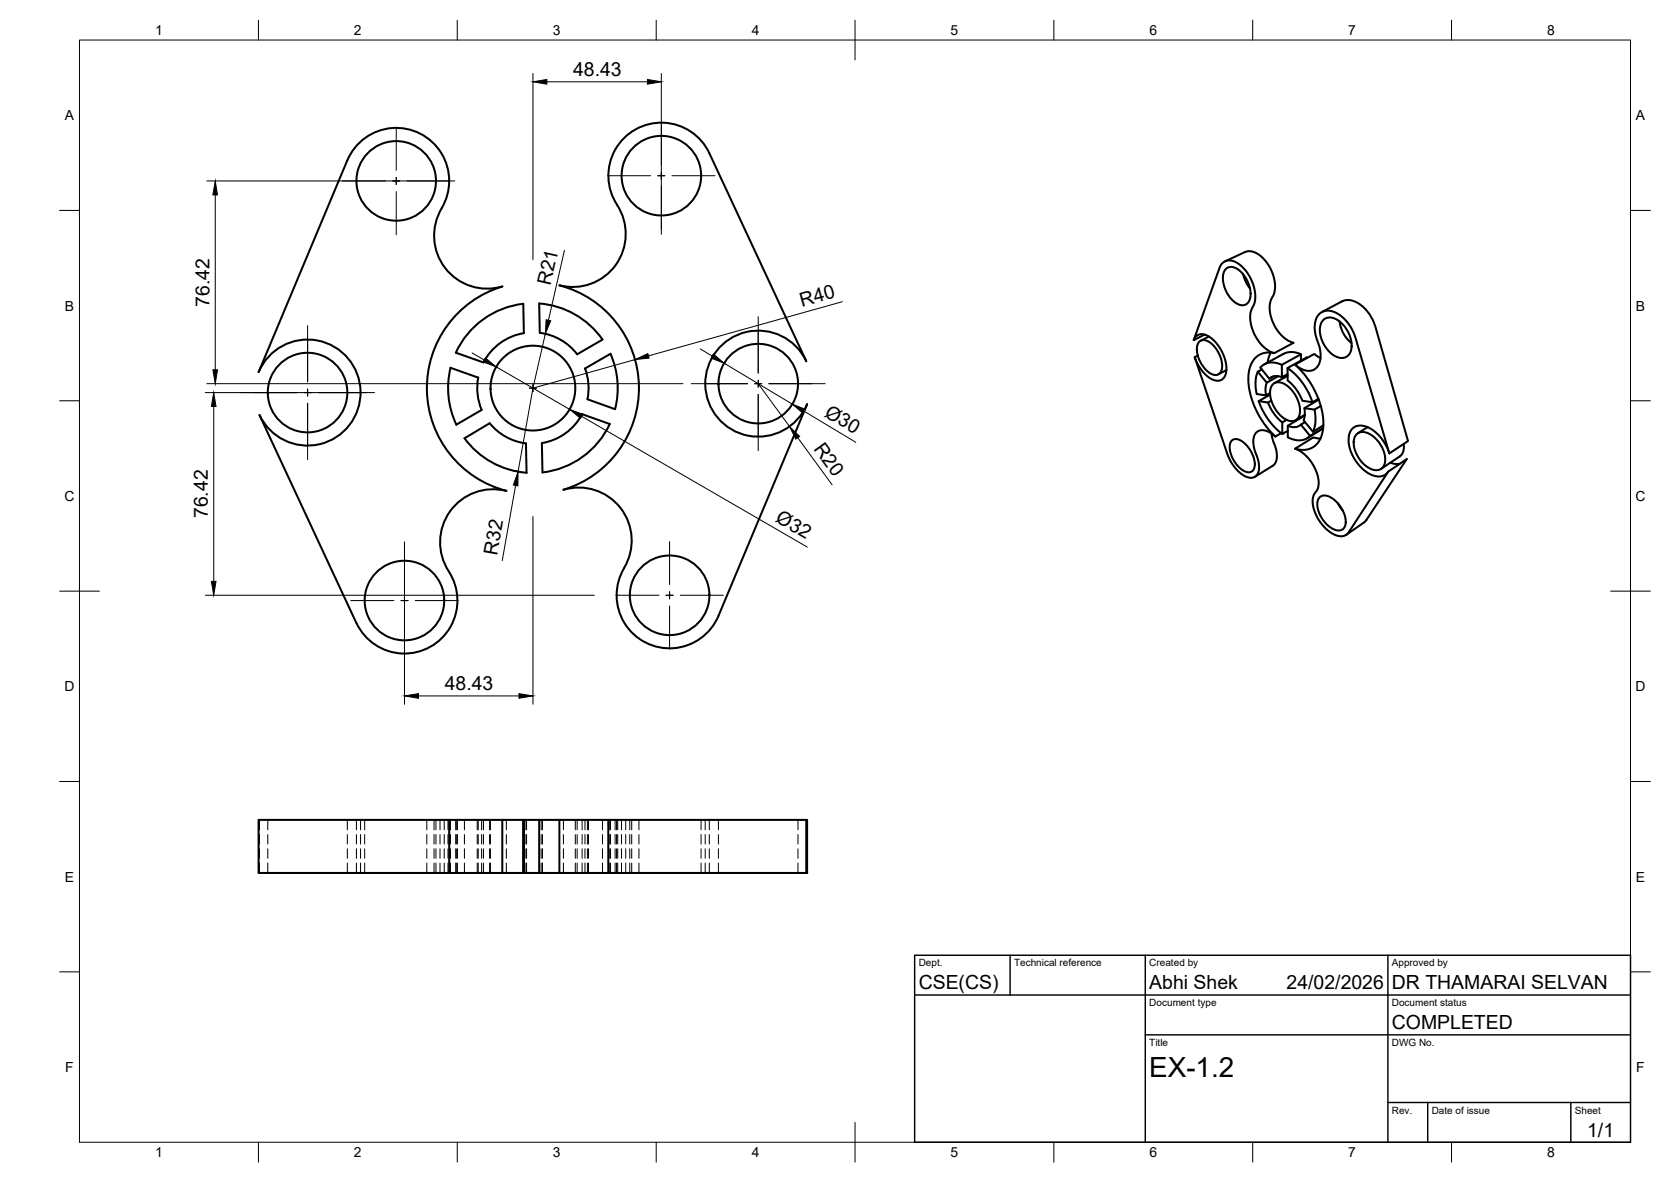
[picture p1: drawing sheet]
<svg xmlns="http://www.w3.org/2000/svg" width="420mm" height="297mm" viewBox="0 0 420 297" stroke-linecap="round" stroke-linejoin="round" font-family="sans-serif">
<!-- layer: Visible -->
<g fill="none" stroke="#000" stroke-width=".51">
<path d="M87.3 40.3l-22.3 53.2M87.3 40.3a13.3 13.3 0 0 1 18.3-6.7 13.3 13.3 0 0 1 5.4 18.7M111.1 52.3a13.3 13.3 0 0 0 .9 15.1 13.3 13.3 0 0 0 14.3 4.6M126.3 72a26.7 26.7 0 0 0-19 26.1 26.7 26.7 0 0 0 20 25.2M135.6 76.3a21.3 21.3 0 0 1 15.9 9l-6.4 3.7a13.9 13.9 0 0 0-9.4-5.3zM308 65.7l5.1-2.4a4.8 4.8 0 0 1 5.2 2.4 9.2 9.2 0 0 1 1.8 8.6 7.3 7.3 0 0 0 .4 7.6 8.2 8.2 0 0 0 4.8 4.2l-4.9 2.6a9.7 9.7 0 0 1-6-8 5.9 5.9 0 0 1 1-4.4 10.2 10.2 0 0 0-4.9-10.5 2.65 2.65 0 0 0-3.9 1.5l-6.5 18.2 2.8-1.4M308.1 67.7a2.36 2.36 0 0 1 3.5 .2 7.5 7.5 0 0 1 2.6 7.6 2.11 2.11 0 0 1-3.5 .6 7.3 7.3 0 0 1-2.8-8.1zM312.6 68.9l.8 2.2 .9 1.4M332.4 78.4l5-2.7a5.3 5.3 0 0 1 6 2.1l1.6 2.3 .8 2.1 8.2 28.6-4.7 3.1-8.5-29a9.4 9.4 0 0 0-6.6-6.8 3.4 3.4 0 0 0-3.6 3.8 13.4 13.4 0 0 0 1.2 5.3 5.2 5.2 0 0 1-1.1 5.5 3.8 3.8 0 0 1-4.6-.7l-.5-.4M65 93.5a13.3 13.3 0 0 1 20.3-5.5 13.3 13.3 0 0 1 .4 21 13.3 13.3 0 0 1-20.4-4.7l24.3 52.3M118.8 82.6a21.3 21.3 0 0 1 12.8-6.3l.1 7.4a14 14 0 0 0-10.1 7.4l-7-2.5a22.1 22.1 0 0 1 4.2-6zM120.2 94.9l-6.9-2.5a21.3 21.3 0 0 0 1.4 14.3l6.4-3.7"/>
<path d="M120.2 94.9a14 14 0 0 0 .9 8.1M147.1 92.6l6.4-3.7a21.3 21.3 0 0 1 1.2 13.9l-7-2.5a14 14 0 0 0-.6-7.7zM300.1 85.5a2.31 2.31 0 0 1 3.8-1 9.8 9.8 0 0 1 4.2 9.7 2.3 2.3 0 0 1-3.7 1 10.2 10.2 0 0 1-4-5.4l.8-.4M300.4 89.8l8.2 24.2a8.9 8.9 0 0 0 5.6 6.1 2.17 2.17 0 0 0 2.4-2.7 11.4 11.4 0 0 0-1.2-4.3 4.3 4.3 0 0 1 .8-4.7 3.6 3.6 0 0 1 4 .9l.5 .4M301.5 85.9a2.19 2.19 0 0 1 3.1 .4 7.1 7.1 0 0 1 2.4 7 1.73 1.73 0 0 1-2.7 .5 7.3 7.3 0 0 1-3.1-7.3zM304 84.6l-2.1 1M308.4 93l-2.1 1.1M316.3 93.4a9.2 9.2 0 0 0-.3 5.6l2.3 .4M317.3 92.8l-1 .6 2.2 2.8 2.9-1.7M318.5 96.2l-.3 1.4 .1 1.8 1-.6M319.4 99.2l-2.9 1.6 2.3 .4M319.5 88.6l-.8 2.5"/>
<path d="M320.3 96.4a3.2 3.2 0 0 1 3.9 1 7.3 7.3 0 0 1 2.4 7.4 2.41 2.41 0 0 1-3.9 .2 8 8 0 0 1-3.2-7.5zM320.4 88.7a5.1 5.1 0 0 0-6.4 4.8 20.3 20.3 0 0 0 6.7 16.2l1.4-.9M322.3 91.7v3.1l1.4-.8M322.3 94.8a2.81 2.81 0 0 0-3.1 .4M323 94.4l-.1 .5M323.7 92.5a17.4 17.4 0 0 1 6.3 8.6M323.8 94.4l-3.4 1.9M327.1 90.6v-1.6l-4.8 2.7a4.4 4.4 0 0 0-5.4 .7l2.3 2.8 1-.6M327.1 89a4.9 4.9 0 0 0-4.4-.1l-4.8 2.6M328.7 89.9l-.1-.1-4.9 2.7 .1 3.1a11.5 11.5 0 0 1 3.7 5.1l2.5 .4 1.5-.9M332 90l-1.5-1.1-4.9 2.7a21 21 0 0 1 7.1 15.8 5.5 5.5 0 0 1-4.2 5.6h-1.7l-1.2-.2M332.8 80.4a3.1 3.1 0 0 1 4 .4 7.5 7.5 0 0 1 2.8 7.6 2.68 2.68 0 0 1-4.3 .8 7.6 7.6 0 0 1-3.2-7.8z"/>
<path d="M336.8 80.8a7.9 7.9 0 0 0 3 5.4M123.1 106.4a14 14 0 0 0 9.1 5l.2 7.4a21.3 21.3 0 0 1-15.6-8.7l6.3-3.7M146.4 104.1l6.9 2.4a21.3 21.3 0 0 1-16.9 12.2l-.2-7.3M146.4 104.1a14 14 0 0 1-10.1 7.2M309.8 110.7a2.46 2.46 0 0 1 3.1 .7 7.1 7.1 0 0 1 2.5 6.3 1.71 1.71 0 0 1-3 .4 7.2 7.2 0 0 1-3.1-6.7zM316.5 100.8a17.9 17.9 0 0 0 5.9 8.3M319.7 100.7l-.9 .5a12.1 12.1 0 0 0 3.6 5l1.1-.7M319.7 109l.3 1.5a7.2 7.2 0 0 1 .7 5.8l-.7 .8-4.4 2.7M322.4 106.2v2.9l1.4-.8M327.1 104.8l-.1 .3M327.1 106.7a2.84 2.84 0 0 1-3.3 .3M328 102.6l2.5 .3"/>
<path d="M328.1 104.4l-4.3 2.6v2.9a4.7 4.7 0 0 0 5.6-.4l3.3-2M328.1 104.2l-2.3 1.4M328.1 106.1l-1 .6 2.3 2.8M331.6 100.4l-3.6 2.2 .1 1.6-.3 1.4 2.3 2.9 2.6-1.6M332 110.2l-1.8-.3-4.6 2.9a9.9 9.9 0 0 1 5.9 9.4l-.3 .8a4.8 4.8 0 0 0-.5 5.8 9.5 9.5 0 0 0 6.1 5.9h1.1l1-.6 10.2-15.6M332.1 102l-1.6 .9a8.9 8.9 0 0 1-.4 5.6M332.7 107.7l-4 2.4M341.1 109.2a2.89 2.89 0 0 1 3.8 .2 7.1 7.1 0 0 1 3.1 7.6 2.49 2.49 0 0 1-3.9 .5 7.5 7.5 0 0 1-3.6-7.3zM343.8 107.3v.1M343.9 107.3l-2.5 1.6M349.3 113.9a9.8 9.8 0 0 0-6.8-6.9 3 3 0 0 0-3.4 3.3 10.2 10.2 0 0 0 6.9 9.4 2.9 2.9 0 0 0 3.1-1.2l4.6-3.1-10.1 15.3-.6 .6-4.5 3.1M349.6 116.3l1 .3h1.3"/>
<path d="M353 111.6a3.2 3.2 0 0 1-1.1 3.1l-4.6 3.1M127.3 123.4a13.4 13.4 0 0 0-14.5 5.7 13.4 13.4 0 0 0 .7 15.6 13.3 13.3 0 0 1-5.9 18.1 13.3 13.3 0 0 1-18-6.3M331.8 125a2.64 2.64 0 0 1 3.5 .4 6.9 6.9 0 0 1 2.8 7 2.02 2.02 0 0 1-3 .5 7.5 7.5 0 0 1-3.8-7zM336.4 126.5l1.2 1.8M156.9 142.7a13.3 13.3 0 0 0-.9-15 13.3 13.3 0 0 0-14.3-4.6 26.7 26.7 0 0 0 18.9-26.1 26.7 26.7 0 0 0-19.9-25.3 13.4 13.4 0 0 0 14.5-5.7 13.4 13.4 0 0 0-.7-15.6 13.3 13.3 0 0 1 5.9-18.2 13.3 13.3 0 0 1 18 6.3l24.3 52.3a13.3 13.3 0 0 0-20.4-4.7 13.3 13.3 0 0 0 .4 21 13.3 13.3 0 0 0 20.2-5.5l-22.2 53.2a13.3 13.3 0 0 1-18.4 6.7 13.3 13.3 0 0 1-5.3-18.8M112.9 206v13.4M126.3 206h5.3M126.3 219.4h5.3M126.3 206h-61.3v13.4h61.3M126.3 206v13.4M131.6 206h.1v13.4h-.1zM131.7 219.4h3.9"/>
<path d="M131.7 206h3.9M140.7 206h-5.1v13.4h5.1M153 206v13.4M202.7 206h.2v13.4h-.2zM202.7 206h-62v13.4h62"/>
<circle cx="99.6" cy="45.5" r="10"/>
<circle cx="166.3" cy="44.1" r="10"/>
<circle cx="77.3" cy="98.7" r="10"/>
<circle cx="134" cy="97.5" r="10.7"/>
<circle cx="190.7" cy="96.4" r="10"/>
<circle cx="101.7" cy="150.9" r="10"/>
<circle cx="168.4" cy="149.6" r="10"/>
</g>
<!-- layer: Hidden -->
<g fill="none" stroke="#000" stroke-width=".25">
<path d="M65.2 206v2.5M65.2 209.7v2.4M65.2 213.3v2.4M65.2 216.9v2.5M67.3 206v2.5M67.3 209.7v2.4M67.3 213.3v2.4M67.3 216.9v2.5M87.3 206v2.5M87.3 209.7v2.4M87.3 213.3v2.4M87.3 216.9v2.5"/>
<path d="M89.6 206v2.5M89.6 209.7v2.4M89.6 213.3v2.4M89.6 216.9v2.5M90.7 206v2.5M90.7 209.7v2.4M90.7 213.3v2.4M90.7 216.9v2.5M91.7 206v2.5M91.7 209.7v2.4M91.7 213.3v2.4M91.7 216.9v2.5"/>
<path d="M107.3 206v2.5M107.3 209.7v2.4M107.3 213.3v2.4M107.3 216.9v2.5M109.1 206v2.5M109.1 209.7v2.4M109.1 213.3v2.4M109.1 216.9v2.5M109.6 206v2.5M109.6 209.7v2.4M109.6 213.3v2.4M109.6 216.9v2.5"/>
<path d="M110.6 206v2.5M110.6 209.7v2.4M110.6 213.3v2.4M110.6 216.9v2.5M111.7 206v2.5M111.7 209.7v2.4M111.7 213.3v2.4M111.7 216.9v2.5M112.6 206v2.5M112.6 209.7v2.4M112.6 213.3v2.4M112.6 216.9v2.5"/>
<path d="M113.3 206v2.5M113.3 209.7v2.4M113.3 213.3v2.4M113.3 216.9v2.5M114.6 206v2.5M114.6 209.7v2.4M114.6 213.3v2.4M114.6 216.9v2.5M114.7 206v2.5M114.7 209.7v2.4M114.7 213.3v2.4M114.7 216.9v2.5"/>
<path d="M115 206v2.5M115 209.7v2.4M115 213.3v2.4M115 216.9v2.5M116.8 206v2.5M116.8 209.7v2.4M116.8 213.3v2.4M116.8 216.9v2.5M120 206v2.5M120 209.7v2.4M120 213.3v2.4M120 216.9v2.5"/>
<path d="M120.2 206v2.5M120.2 209.7v2.4M120.2 213.3v2.4M120.2 216.9v2.5M121.1 206v2.5M121.1 209.7v2.4M121.1 213.3v2.4M121.1 216.9v2.5M121.6 206v2.5M121.6 209.7v2.4M121.6 213.3v2.4M121.6 216.9v2.5"/>
<path d="M123.1 206v2.5M123.1 209.7v2.4M123.1 213.3v2.4M123.1 216.9v2.5M123.3 206v2.5M123.3 209.7v2.4M123.3 213.3v2.4M123.3 216.9v2.5M127.3 206v2.5M127.3 209.7v2.4M127.3 213.3v2.4M127.3 216.9v2.5"/>
<path d="M132.2 206v2.5M132.2 209.7v2.4M132.2 213.3v2.4M132.2 216.9v2.5M132.4 206v2.5M132.4 209.7v2.4M132.4 213.3v2.4M132.4 216.9v2.5M135.7 206v2.5M135.7 209.7v2.4M135.7 213.3v2.4M135.7 216.9v2.5"/>
<path d="M136.2 206v2.5M136.2 209.7v2.4M136.2 213.3v2.4M136.2 216.9v2.5M136.4 206v2.5M136.4 209.7v2.4M136.4 213.3v2.4M136.4 216.9v2.5M141.7 206v2.5M141.7 209.7v2.4M141.7 213.3v2.4M141.7 216.9v2.5"/>
<path d="M144.7 206v2.5M144.7 209.7v2.4M144.7 213.3v2.4M144.7 216.9v2.5M145.1 206v2.5M145.1 209.7v2.4M145.1 213.3v2.4M145.1 216.9v2.5M146.4 206v2.5M146.4 209.7v2.4M146.4 213.3v2.4M146.4 216.9v2.5"/>
<path d="M147.1 206v2.5M147.1 209.7v2.4M147.1 213.3v2.4M147.1 216.9v2.5M147.7 206v2.5M147.7 209.7v2.4M147.7 213.3v2.4M147.7 216.9v2.5M148 206v2.5M148 209.7v2.4M148 213.3v2.4M148 216.9v2.5"/>
<path d="M151.5 206v2.5M151.5 209.7v2.4M151.5 213.3v2.4M151.5 216.9v2.5M153.3 206v2.5M153.3 209.7v2.4M153.3 213.3v2.4M153.3 216.9v2.5M153.5 206v2.5M153.5 209.7v2.4M153.5 213.3v2.4M153.5 216.9v2.5"/>
<path d="M154.7 206v2.5M154.7 209.7v2.4M154.7 213.3v2.4M154.7 216.9v2.5M155 206v2.5M155 209.7v2.4M155 213.3v2.4M155 216.9v2.5M155.3 206v2.5M155.3 209.7v2.4M155.3 213.3v2.4M155.3 216.9v2.5"/>
<path d="M156.3 206v2.5M156.3 209.7v2.4M156.3 213.3v2.4M156.3 216.9v2.5M157.3 206v2.5M157.3 209.7v2.4M157.3 213.3v2.4M157.3 216.9v2.5M158.3 206v2.5M158.3 209.7v2.4M158.3 213.3v2.4M158.3 216.9v2.5"/>
<path d="M158.8 206v2.5M158.8 209.7v2.4M158.8 213.3v2.4M158.8 216.9v2.5M160.7 206v2.5M160.7 209.7v2.4M160.7 213.3v2.4M160.7 216.9v2.5M176.3 206v2.5M176.3 209.7v2.4M176.3 213.3v2.4M176.3 216.9v2.5"/>
<path d="M177.3 206v2.5M177.3 209.7v2.4M177.3 213.3v2.4M177.3 216.9v2.5M178.4 206v2.5M178.4 209.7v2.4M178.4 213.3v2.4M178.4 216.9v2.5M180.6 206v2.5M180.6 209.7v2.4M180.6 213.3v2.4M180.6 216.9v2.5"/>
<path d="M200.6 206v2.5M200.6 209.7v2.4M200.6 213.3v2.4M200.6 216.9v2.5"/>
</g>
<!-- layer: BORDER -->
<g fill="none" stroke="#000" stroke-width=".25">
<path d="M20 10.1h390v276.9h-390zM65 5.1v5M115 5.1v5M165 5.1v5M215 5.1v10M265 5.1v5M315 5.1v5M365 5.1v5M15 52.9h5M410 52.9h5M15 100.7h5M410 100.7h5"/>
<path d="M15 148.6h10M405 148.6h10M15 196.4h5M410 196.4h5M15 244.2h5M410 244.2h5M65 287v5M115 287v5M165 287v5M215 282.1v9.9M265 287v5M315 287v5"/>
<path d="M365 287v5"/>
</g>
<!-- layer: TITLEBLOCK -->
<path d="M230 240.1h180v46.9h-180zM230 250h180M254 240.1v9.9M288 240.1v46.9M349 240.1v46.9M288 260.1h122M349 277.1h61M359 277.1v9.9M395 277.1v9.9" fill="none" stroke="#000" stroke-width=".36"/>
<!-- layer: Smart Centers -->
<g fill="none" stroke="#000" stroke-width=".25">
<path d="M99.6 32v10.8M166.3 30.7v10.8M86.1 45.5h10.8M98.7 45.5h1.8M99.6 44.6v1.8M99.6 48.2v10.8M102.3 45.5h10.8M152.8 44.2h10.8M165.4 44.2h1.8M166.3 43.3v1.8M166.3 46.8v10.9M169 44.2h10.8"/>
<path d="M190.6 79.6v14.2M60.5 98.7h14.2M76.5 98.7h1.7M77.3 81.8v14.2M77.3 97.8v1.8M80 98.7h14.2M133.1 97.5h1.8M134 96.7v1.7M173.8 96.4h14.2M189.8 96.4h1.7M190.6 95.5v1.8M190.6 99.1v14.1"/>
<path d="M193.3 96.4h14.2M77.3 101.3v14.2M101.7 137.4v10.8M168.4 136.1v10.8M88.2 150.9h10.8M100.8 150.9h1.8M101.7 150v1.8M101.7 153.6v10.8M104.4 150.9h10.8M154.9 149.6h10.8M167.5 149.6h1.7M168.4 148.7v1.8"/>
<path d="M168.4 152.3v10.8M171 149.6h10.9"/>
</g>
<!-- layer: FD_Dimensions -->
<g fill="none" stroke="#000" stroke-width=".25">
<path d="M134 18.5v46.8M166.3 18.5v40.4M137.5 20.6h25.3M52 45.5h62.4M54.1 49v43.9M141.9 62.9l-4 17.6M211.8 75.8l-48.8 13.6M51.6 98.7h40.5M52 96.4h119.7M118.7 88.7l3 1.8M124.8 92.2l18.4 10.7M134 97.5l-3.7 21"/>
<path d="M137.1 83.9l-3.1 13.6M159.7 90.4l-25.7 7.1M176.1 87.7l3 1.8M182.1 91.3l17.1 10.3M190.6 96.4l7.9 10.8M53.7 102.2v43.9M128.2 118.1l3.7 .7M146.3 104.6l56.7 32.9M200.6 110l8.6 11.8M202.2 103.4l13 7.8M101.7 136.2v40.8M129.6 122l-3.3 18.9"/>
<path d="M134 129.8v47.2M51.6 149.6h97.8M105.2 174.9h25.3"/>
</g>
<g fill="#000" stroke="#000" stroke-width=".25">
<path d="M134 20.6l3.5-.6v1.2zM162.8 20l3.5 .6-3.5 .6zM54.1 45.5l.6 3.5h-1.2zM53.5 92.9h1.2l-.6 3.5zM122 89.9l2.8 2.3-3.3-1.3zM137.3 80.4l1.2 .2-1.4 3.3zM159.7 90.4l3.2-1.5 .3 1.1zM179.4 89l2.7 2.3-3.3-1.3zM53.7 98.7l.6 3.5h-1.2zM143.2 102.9l3.4 1.2-.6 1zM198.5 107.2l2.6 2.5-1 .6zM199.2 101.6l3.3 1.3-.6 1z"/>
<path d="M130.3 118.5l-.1 3.6-1.1-.2zM53.1 146.1h1.2l-.6 3.5zM101.7 174.9l3.5-.6v1.2zM130.5 174.3l3.5 .6-3.5 .6z"/>
</g>
<text font-size="7" x="289" y="270.6">EX-1.2</text>
<g font-size="4.9">
<text x="144.1" y="19.1">48.43</text>
<text x="138.4" y="71.8" transform="rotate(-77 138.4 71.8)">R21</text>
<text x="52.7" y="77.1" transform="rotate(-90 52.7 77.1)">76.42</text>
<text x="201.6" y="77.1" transform="rotate(-16 201.6 77.1)">R40</text>
<text x="207.1" y="104.5" transform="rotate(31 207.1 104.5)">Ø30</text>
<text x="204.4" y="112.8" transform="rotate(54 204.4 112.8)">R20</text>
<text x="52.3" y="130.2" transform="rotate(-90 52.3 130.2)">76.42</text>
<text x="194.8" y="130.9" transform="rotate(30 194.8 130.9)">Ø32</text>
<text x="125" y="139.6" transform="rotate(-80 125 139.6)">R32</text>
<text x="111.8" y="173.4">48.43</text>
<text x="231" y="248.5">CSE(CS)</text>
<text x="289" y="248.5">Abhi Shek</text>
<text x="323.5" y="248.5">24/02/2026</text>
<text x="350" y="248.5">DR THAMARAI SELVAN</text>
<text x="350" y="258.6">COMPLETED</text>
<text x="399.1" y="285.7">1/1</text>
</g>
<g font-size="3.5">
<text x="39" y="8.8">1</text>
<text x="89" y="8.8">2</text>
<text x="139" y="8.8">3</text>
<text x="189" y="8.8">4</text>
<text x="239" y="8.8">5</text>
<text x="289" y="8.8">6</text>
<text x="339" y="8.8">7</text>
<text x="389" y="8.8">8</text>
<text x="16.3" y="30.2">A</text>
<text x="411.3" y="30.2">A</text>
<text x="16.3" y="78">B</text>
<text x="411.3" y="78">B</text>
<text x="16.2" y="125.9">C</text>
<text x="411.2" y="125.9">C</text>
<text x="16.2" y="173.7">D</text>
<text x="411.2" y="173.7">D</text>
<text x="16.3" y="221.6">E</text>
<text x="411.3" y="221.6">E</text>
<text x="16.4" y="269.4">F</text>
<text x="411.4" y="269.4">F</text>
<text x="39" y="290.8">1</text>
<text x="89" y="290.8">2</text>
<text x="139" y="290.8">3</text>
<text x="189" y="290.8">4</text>
<text x="239" y="290.8">5</text>
<text x="289" y="290.8">6</text>
<text x="339" y="290.8">7</text>
<text x="389" y="290.8">8</text>
</g>
<g font-size="2.5">
<text x="231" y="242.9">Dept.</text>
<text x="255" y="242.9">Technical reference</text>
<text x="289" y="242.9">Created by</text>
<text x="350" y="242.9">Approved by</text>
<text x="289" y="252.8">Document type</text>
<text x="350" y="252.8">Document status</text>
<text x="289" y="262.9">Title</text>
<text x="350" y="262.9">DWG No.</text>
<text x="350" y="279.9">Rev.</text>
<text x="360" y="279.9">Date of issue</text>
<text x="396" y="279.9">Sheet</text>
</g>
</svg>
